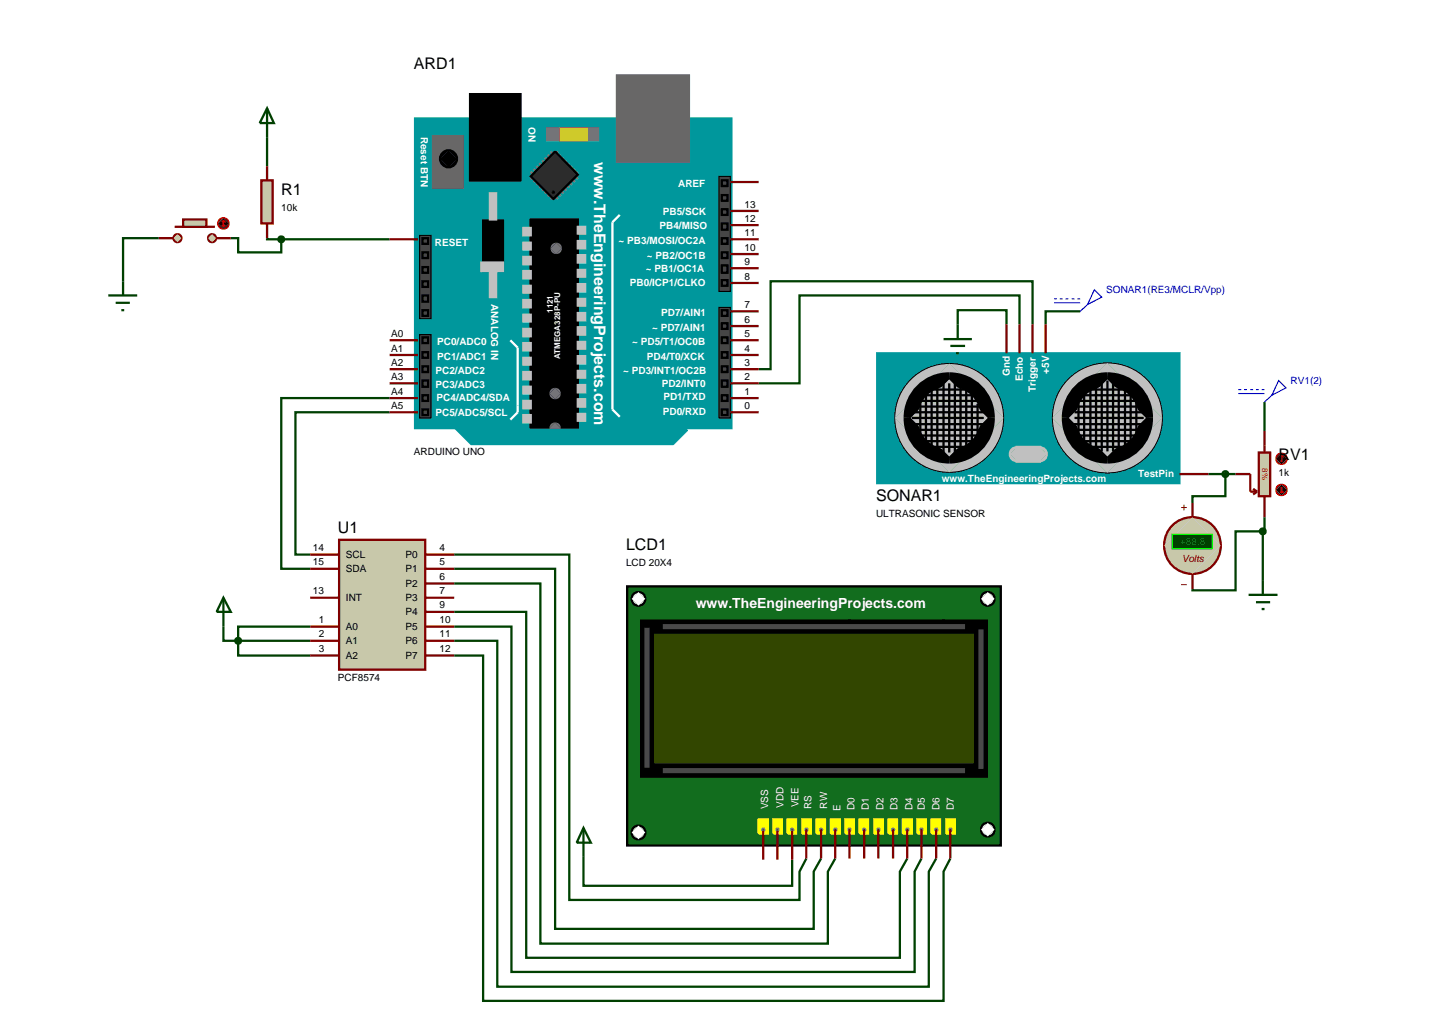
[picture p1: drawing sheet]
<svg xmlns="http://www.w3.org/2000/svg" width="257mm" height="180mm" viewBox="0 0 257 180" stroke-linecap="round" stroke-linejoin="round" font-family="sans-serif">
<g fill="none" stroke="#004000" stroke-width=".4">
<path d="M47.1 24.2v5.1M28 42h-6.3v7.6M40.7 42h1.3v2.5h7.6v-2.3M47.1 42v.2h2.5M49.6 42.2h19.1M168.9 57.2v-2.5h8.6v2.5M179.8 57.2v-5.1h-38.8v15.5h-7.2M182.1 57.2v-7.6h-46.2v15.5h-2.1M190.5 54.9h-6.1v2.3M68.7 72.7h-16.6v25.1h2.6M68.7 70.2h-19.1v30.1h5.1M223 70.9v5.1"/>
<path d="M80.1 97.8h20.3v60.9h40.6v-5l1.2-2.3M213.1 83.6h4.8M216.1 83.6v3.9h-5.8v1.2M222.7 93.7h-4.8v10.4h-7.6v-.2M222.7 93.7v8.6M223 91.2v2.5h-.3M39.4 110.5v2.5h2.6M42 113v2.6h12.7M42 113h12.7M54.7 110.5h-12.7v2.5M80.1 115.6h5.1v60.9h81.2v-22.8l1.2-2.3M80.1 113h7.6v61h76.1v-20.3l1.3-2.3"/>
<path d="M80.1 110.5h10.1v60.9h71.1v-17.7l1.2-2.3M80.1 107.9h12.7v61h65.9v-15.2l1.3-2.3M80.1 102.9h15.2v63.5h50.7v-12.7l1.3-2.3M80.1 100.3h17.8v63.5h45.6v-10.1l1.3-2.3M102.9 151.1v5.1h36.8v-4.6"/>
</g>
<path d="M154.7 62.3h53.3v22.9h-53.3z" fill="#00979c" stroke="#00979c" stroke-width=".4"/>
<g fill="#c0c0c0" stroke="#000" stroke-width=".18">
<path d="M160.2 67.3a9.6 9.6 0 0 1 7.2-3.2l-9.6 9.6a9.6 9.6 0 0 1 2.4-6.4zM167.4 64.1a9.6 9.6 0 0 1 9.6 9.6zM177 73.7a9.6 9.6 0 0 1-9.6 9.6zM157.8 73.7l9.6 9.6a9.6 9.6 0 0 1-9.6-9.6z"/>
<path d="M188 67.2a9.7 9.7 0 0 1 7.3-3.2l-9.7 9.7a9.7 9.7 0 0 1 2.4-6.5zM195.3 64a9.6 9.6 0 0 1 9.7 9.7zM205 73.7a9.6 9.6 0 0 1-9.7 9.7zM185.6 73.7l9.7 9.7a9.6 9.6 0 0 1-9.7-9.7z"/>
</g>
<g fill="#c0c0c0">
<path d="M157.8 73.7l9.6-9.6 9.6 9.6-9.6 9.6z"/>
<path d="M185.6 73.7l9.7-9.7 9.7 9.7-9.7 9.7z"/>
<path d="M160.6 73.7l6.8-6.8 6.8 6.8-6.8 6.8z"/>
<path d="M188.5 73.7l6.8-6.8 6.8 6.8-6.8 6.8z"/>
</g>
<g fill="#c0c0c0" stroke="#000" stroke-width="2.5" stroke-linecap="butt">
<path d="M162.3 69.2a6.8 6.8 0 0 1 5.1-2.3l-6.8 6.8a6.8 6.8 0 0 1 1.7-4.5zM167.4 66.9a6.7 6.7 0 0 1 6.8 6.8zM174.2 73.7a6.7 6.7 0 0 1-6.8 6.8zM160.6 73.7l6.8 6.8a6.7 6.7 0 0 1-6.8-6.8z"/>
<path d="M190.2 69.2a6.8 6.8 0 0 1 5.1-2.3l-6.8 6.8a6.8 6.8 0 0 1 1.7-4.5zM195.3 66.9a6.7 6.7 0 0 1 6.8 6.8zM202.1 73.7a6.7 6.7 0 0 1-6.8 6.8zM188.5 73.7l6.8 6.8a6.7 6.7 0 0 1-6.8-6.8z"/>
</g>
<g fill="none" stroke="#000" stroke-width=".4">
<path d="M160.8 73.7h12.7M161 74.8h12.5M161 72.7h12.5M161.3 70.7h11.4M161.5 71.7h11.7M161.8 75.8h12.2M161.8 76.8h11.4M162.3 70.2v7.1M162.5 69.7h9.7M162.8 77.8h10.4M163.3 69.2v8.6M163.6 78.8h8.1"/>
<path d="M163.8 68.7h7.6M164.3 68.4v10.7M165.3 67.9v11.7M166.4 67.6v12.2M167.4 67.6v12.2M168.4 67.6v12.2M169.4 67.9v11.9M170.4 68.4v10.7M171.4 69.2v9.4M172.4 71.2v5.8M189.2 74.8h12.7M189.5 73.7h12.2"/>
<path d="M189.5 75.8h12.4M189.5 72.7h12.9M189.7 76.8h11.7M189.7 71.7h12.2M190 70.7h11.4M190.2 70.2v6.6M190.2 69.7h10.9M190.5 77.8h10.9M190.7 68.7h10.4M191.2 68.2v9.6M191.5 78.8h8.6M192.3 67.4v11.7"/>
<path d="M193.3 67.4v12.7M194.3 67.1v12.5M195.3 67.1v12.5M196.3 67.6v12M197.3 67.9v11.7M198.4 68.4v10.4M199.4 69.2v9.4M200.4 70.4v6.6"/>
</g>
<path d="M182.4 79.4l.6-.4 .4-.1-1.2 1.2zM183.4 78.9a1.16 1.16 0 0 1 1.2 1.2zM184.6 80.1a1.16 1.16 0 0 1-1.2 1.2zM182.2 80.1l1.2 1.2a1.16 1.16 0 0 1-1.2-1.2z" fill="#c0c0c0" stroke="#c0c0c0" stroke-width=".4"/>
<path d="M182.2 80.1l1.2-1.2 1.2 1.2-1.2 1.2z" fill="#c0c0c0"/>
<path d="M178.3 79.4l.6-.4 .4-.1-1.2 1.2zM179.3 78.9a1.16 1.16 0 0 1 1.2 1.2zM180.5 80.1a1.16 1.16 0 0 1-1.2 1.2zM178.1 80.1l1.2 1.2a1.16 1.16 0 0 1-1.2-1.2z" fill="#c0c0c0" stroke="#c0c0c0" stroke-width=".4"/>
<path d="M178.1 80.1l1.2-1.2 1.2 1.2-1.2 1.2z" fill="#c0c0c0"/>
<g fill="#c0c0c0" stroke="#c0c0c0" stroke-width=".4">
<path d="M179.3 78.8h4.1v2.6h-4.1z"/>
<path d="M101.9 40h1.3v1.2h-1.3z"/>
<path d="M101.9 42.5h1.3v1.3h-1.3z"/>
<path d="M101.9 45h1.3v1.3h-1.3z"/>
<path d="M101.9 47.6h1.3v1.2h-1.3z"/>
<path d="M101.9 50.1h1.3v1.3h-1.3z"/>
<path d="M101.9 52.7h1.3v1.2h-1.3z"/>
<path d="M101.9 55.2h1.3v1.3h-1.3z"/>
<path d="M101.9 57.7h1.3v1.3h-1.3z"/>
<path d="M101.9 60.3h1.3v1.2h-1.3z"/>
<path d="M101.9 62.8h1.3v1.3h-1.3z"/>
<path d="M101.9 65.4h1.3v1.2h-1.3z"/>
<path d="M101.9 67.9h1.3v1.3h-1.3z"/>
<path d="M101.9 70.4h1.3v1.3h-1.3z"/>
<path d="M101.9 73h1.3v1.2h-1.3z"/>
<path d="M92.3 40.2h1.3v1.3h-1.3z"/>
<path d="M92.3 42.8h1.3v1.2h-1.3z"/>
<path d="M92.3 45.3h1.3v1.3h-1.3z"/>
<path d="M92.3 47.8h1.3v1.3h-1.3z"/>
<path d="M92.3 50.4h1.3v1.2h-1.3z"/>
<path d="M92.3 52.9h1.3v1.3h-1.3z"/>
<path d="M92.3 55.5h1.3v1.2h-1.3z"/>
<path d="M92.3 58h1.3v1.3h-1.3z"/>
<path d="M92.3 60.5h1.3v1.3h-1.3z"/>
<path d="M92.3 63.1h1.3v1.2h-1.3z"/>
<path d="M92.3 65.6h1.3v1.3h-1.3z"/>
<path d="M92.3 68.2h1.3v1.2h-1.3z"/>
<path d="M92.3 70.7h1.3v1.3h-1.3z"/>
<path d="M92.3 73.2h1.3v1.3h-1.3z"/>
<path d="M84.9 46.3h3.8v1.5h-3.8z"/>
<path d="M86.4 34.1h1.1v4.6h-1.1z"/>
<path d="M86.4 47.8h1.1v4.6h-1.1z"/>
</g>
<path d="M177.5 57.2v5.1M179.8 57.2v5.1M182.1 57.2v5.1M184.4 57.2v5.1M208 83.6h5.1" fill="none" stroke="#800000" stroke-width=".4"/>
<path d="M73.2 20.9h55.8v54.6h-55.8z" fill="#00979c" stroke="#00979c" stroke-width=".4"/>
<g fill="#686767" stroke="#686767" stroke-width=".4">
<path d="M108.8 13.3h12.7v15.2h-12.7z"/>
<path d="M76.3 24h5.3v9.1h-5.3z"/>
</g>
<g fill="#000" stroke="#000" stroke-width=".4">
<path d="M82.9 16.6h8.9v15.2h-8.9zM85.2 38.9h3.5v8.9h-3.5zM93.6 38.7h8.3v36.8h-8.3z"/>
<path d="M78.2 26.8l.9-.3-1.5 1.5 .1-.5zM79.1 26.5a1.54 1.54 0 0 1 1.5 1.5zM80.6 28a1.54 1.54 0 0 1-1.5 1.5zM77.6 28l1.5 1.5a1.54 1.54 0 0 1-1.5-1.5z"/>
</g>
<path d="M109.3 37.9l-1.3 1.3v33l1.3 1.3M90 60l1.3 1.3v11.4l-1.3 1.3" fill="none" stroke="#fff" stroke-width=".4"/>
<path d="M79.1 26.5l1.5 1.5-1.5 1.5-1.5-1.5z" fill="#000"/>
<path d="M96.3 23.7h9.4" fill="none" stroke="#757575" stroke-width="2.5" stroke-linecap="butt"/>
<path d="M98.9 22.7h4.6v2h-4.6z" fill="#ff8000" stroke="#ff8000" stroke-width=".4"/>
<g fill="none" stroke="#808080" stroke-width=".4">
<path d="M93.6 30.3l.5 .5M94.1 29.8l.5 .5M94.1 31.1l-.5 .5M94.6 29.3l.5 .5M94.6 31.6l-.5 .5M95.1 28.8l.5 .5M95.1 32.1l-.5 .5M95.6 28.3l.5 .5M95.6 32.6l-.5 .5M96.1 27.8l.5 .5M96.1 33.1l-.5 .5M96.6 27.3l.5 .5"/>
<path d="M96.6 33.6l-.5 .5M97.1 26.7l.5 .6M97.1 34.1l-.5 .5M97.6 34.6l-.5 .5M97.9 34.6l.5 .5M98.4 34.1l.5 .5M98.4 26.7l-.5 .6M98.9 33.6l.5 .5M98.9 27.3l-.5 .5M99.4 33.1l.5 .5M99.4 27.8l-.5 .5M99.9 32.6l.5 .5"/>
<path d="M99.9 28.3l-.5 .5M100.4 32.1l.5 .5M100.4 28.8l-.5 .5M100.9 31.6l.5 .5M100.9 29.3l-.5 .5M101.4 31.1l.5 .5M101.4 29.8l-.5 .5M101.9 30.3l-.5 .5"/>
</g>
<path d="M97.9 26.7l4 4.1-4.3 4.3-4-4z" fill="#2c2c2c" stroke="#000" stroke-width=".4"/>
<g fill="#000">
<path d="M97.3 33.9l.3-.3 .3 .3-.3 .3z"/>
<path d="M97.4 33.6h.2l-.3 .3zM97.6 33.6l.3 .1v.2zM97.9 33.9l-.1 .3h-.2zM97.3 33.9l.3 .3h-.2z"/>
</g>
<path d="M126.8 31.1h2v20.3h-2z" fill="#464646" stroke="#000" stroke-width=".2"/>
<g fill="#757575">
<path d="M96.9 69.4l1-1 1 1-1 1z"/>
<path d="M97.2 68.7l.7-.3-1 1zM97.9 68.4a.94 .94 0 0 1 1 1zM98.9 69.4a.94 .94 0 0 1-1 1zM96.9 69.4l1 1a.94 .94 0 0 1-1-1z"/>
</g>
<g fill="#464646" stroke="#000" stroke-width=".4">
<path d="M127.3 31.8h1v1h-1z"/>
<path d="M127.3 36.9h1v1h-1z"/>
<path d="M127.3 39.4h1v1.1h-1z"/>
<path d="M127.3 42h1v1h-1z"/>
<path d="M127.3 44.5h1v1h-1z"/>
<path d="M127.3 46.8h1v1.3h-1z"/>
<path d="M127.3 34.4h1v1h-1z"/>
<path d="M127.3 49.4h1v1h-1z"/>
</g>
<g fill="#757575">
<path d="M97.1 43.8l1-1 1 1-1 1z"/>
<path d="M96.9 75.5l1-1 1 1-1 1z"/>
<path d="M97.4 43.1l.7-.3-1 1zM98.1 42.8a.94 .94 0 0 1 1 1zM99.1 43.8a.94 .94 0 0 1-1 1zM97.1 43.8l1 1a.94 .94 0 0 1-1-1z"/>
<path d="M97.2 74.8l.7-.3-1 1zM97.9 74.5a.94 .94 0 0 1 1 1zM98.9 75.5a.94 .94 0 0 1-1 1zM96.9 75.5l1 1a.94 .94 0 0 1-1-1z"/>
</g>
<path d="M80.6 75.8h40.6l-2.5 2.5h-35.6z" fill="#00979c" stroke="#00979c" stroke-width=".4"/>
<g fill="#464646" stroke="#000" stroke-width=".2">
<path d="M74 41.5h2v14.7h-2z"/>
<path d="M126.8 54.2h2v19.5h-2z"/>
<path d="M74 59h2v14.7h-2z"/>
</g>
<g fill="#464646" stroke="#000" stroke-width=".4">
<path d="M74.5 44.5h1v1h-1z"/>
<path d="M74.5 49.6h1v1h-1z"/>
<path d="M74.5 54.7h1v1h-1z"/>
<path d="M74.5 52.1h1v1.1h-1z"/>
<path d="M74.5 47.1h1v1h-1z"/>
<path d="M74.5 42h1v1h-1z"/>
<path d="M127.3 54.7h1v1h-1z"/>
<path d="M127.3 57h1v1h-1z"/>
<path d="M127.3 59.5h1v1h-1z"/>
<path d="M127.3 62.1h1v1h-1z"/>
<path d="M127.3 64.6h1v1h-1z"/>
<path d="M127.3 67.1h1v1.1h-1z"/>
<path d="M127.3 69.7h1v1h-1z"/>
<path d="M127.3 72.2h1v1h-1z"/>
<path d="M74.5 59.5h1v1h-1z"/>
<path d="M74.5 62.1h1v1h-1z"/>
<path d="M74.5 64.6h1v1h-1z"/>
<path d="M74.5 67.1h1v1.1h-1z"/>
<path d="M74.5 69.7h1v1h-1z"/>
<path d="M74.5 72.2h1v1h-1z"/>
</g>
<g fill="none" stroke="#800000" stroke-width=".4">
<path d="M128.8 39.7h5M128.8 37.2h5M128.8 32.1h5M68.7 42.2h5M128.8 57.5h5M128.8 54.9h5M128.8 49.9h5M128.8 47.3h5M128.8 44.8h5M128.8 42.2h5M68.7 72.7h5M68.7 70.2h5"/>
<path d="M68.7 67.6h5M68.7 65.1h5M68.7 62.6h5M68.7 60h5M128.8 72.7h5M128.8 70.2h5M128.8 67.6h5M128.8 65.1h5M128.8 62.6h5M128.8 60h5"/>
</g>
<path d="M185.9 52.7h.5M185.9 53.4h4.6M186.9 52.7h.5M187.9 52.7h.5M189 52.7h.5M190 52.7h.5M191.8 53.7l-1.3 1.2M193 51.1l1.3 1.3-2.5 1.3z" fill="none" stroke="#0000c0" stroke-width=".2"/>
<path d="M222 79.8h2v7.7h-2z" fill="#c8c8aa" stroke="#800000" stroke-width=".4"/>
<path d="M223 76v3.8M217.9 83.6h2.6v3.1h1.2M221 86.2l.7 .5M221.7 86.7l-.7 .5M223 87.5v3.7" fill="none" stroke="#800000" stroke-width=".4"/>
<path d="M225.3 80.2l.7-.3-1 1zM226 79.9a.94 .94 0 0 1 1 1zM226 81.9l1-1a.94 .94 0 0 1-1 1zM225 80.9l1 1a.94 .94 0 0 1-1-1z" fill="#400000" stroke="#f00" stroke-width=".2"/>
<path d="M225 80.9l1-1 1 1-1 1z" fill="#400000"/>
<path d="M226 80.3l.3 .3M226 80.3l-.2 .3M226 80.3v1.1" fill="none" stroke="#f00" stroke-width=".2"/>
<path d="M225.3 85.7l.7-.3-1 1zM226 85.4a.94 .94 0 0 1 1 1zM226 87.4l1-1a.94 .94 0 0 1-1 1zM225 86.4l1 1a.94 .94 0 0 1-1-1z" fill="#400000" stroke="#f00" stroke-width=".2"/>
<path d="M225 86.4l1-1 1 1-1 1z" fill="#400000"/>
<path d="M225.8 86.7l.2 .2M226 85.9v1M226.3 86.7l-.3 .2" fill="none" stroke="#f00" stroke-width=".2"/>
<path d="M220.2 104.9h5.1M221.5 106.2h2.5M222.5 107.4h.5M222.7 102.3v2.6" fill="none" stroke="#004000" stroke-width=".4"/>
<path d="M218.4 68.7h.5M218.4 69.4h4.6M219.4 68.7h.5M220.5 68.7h.5M221.5 68.7h.5M222.5 68.7h.5M224.3 69.7l-1.3 1.2M225.5 67.1l1.3 1.3-2.5 1.3z" fill="none" stroke="#0000c0" stroke-width=".2"/>
<path d="M207.1 92.4a5 5 0 0 1 3.2-1.2l-5 5a5 5 0 0 1 1.8-3.8zM210.3 91.2a5 5 0 0 1 5 5zM210.3 101.2l5-5a5 5 0 0 1-5 5zM205.3 96.2l5 5a5 5 0 0 1-5-5z" fill="#c8c8aa" stroke="#800000" stroke-width=".4"/>
<path d="M210.3 91.2l5 5-5 5-5-5z" fill="#c8c8aa"/>
<path d="M208.3 89.5h1M208.8 89v1M208.3 103.1h1" fill="none" stroke="#800000" stroke-width=".18"/>
<path d="M206.7 94.2h7.1v2.6h-7.1z" fill="#004000" stroke="#0f0" stroke-width=".2"/>
<path d="M210.3 88.7v2.5M210.3 101.3v2.6" fill="none" stroke="#800000" stroke-width=".4"/>
<path d="M215.8 83.2l.3-.1-.5 .5zM216.1 83.1l.4 .2 .1 .3zM216.6 83.6l-.1 .3-.4 .2zM215.6 83.6l.5 .5-.4-.2z" fill="#004000" stroke="#004000" stroke-width=".4"/>
<path d="M215.6 83.6l.5-.5 .5 .5-.5 .5z" fill="#004000"/>
<path d="M222.3 93.4l.4-.2-.5 .5zM222.7 93.2l.4 .2 .1 .3zM223.2 93.7l-.1 .3-.4 .2zM222.2 93.7l.5 .5-.4-.2z" fill="#004000" stroke="#004000" stroke-width=".4"/>
<path d="M222.2 93.7l.5-.5 .5 .5-.5 .5z" fill="#004000"/>
<path d="M59.8 95.2h15.2v22.9h-15.2z" fill="#c8c8aa" stroke="#800000" stroke-width=".4"/>
<g fill="none" stroke="#800000" stroke-width=".4">
<path d="M54.7 97.8h5.1M75 97.8h5.1M54.7 100.3h5.1M54.7 105.4h5.1M54.7 110.5h5.1M54.7 113h5.1M54.7 115.6h5.1M75 100.3h5.1M75 105.4h5.1M75 110.5h5.1M75 113h5.1M75 115.6h5.1"/>
<path d="M75 102.9h5.1M75 107.9h5.1"/>
</g>
<path d="M110.6 103.4h65.9v45.7h-65.9z" fill="#126d1e" stroke="#000" stroke-width=".4"/>
<path d="M133.8 144.5h1.6v2.5h-1.6z" fill="#ff0" stroke="#ff0" stroke-width=".4"/>
<path d="M134.5 146.2l.1-.1-.2 .2zM134.6 146.1l.2 .2zM134.8 146.3l-.2 .2zM134.4 146.3l.2 .2z" fill="#494949" stroke="#808080" stroke-width=".4"/>
<path d="M134.6 146.1l.2 .2-.2 .2-.2-.2z" fill="#494949"/>
<path d="M136.4 144.5h1.5v2.5h-1.5z" fill="#ff0" stroke="#ff0" stroke-width=".4"/>
<path d="M137 146.2l.1-.1-.2 .2zM137.1 146.1l.2 .2zM137.3 146.3l-.2 .2zM136.9 146.3l.2 .2z" fill="#494949" stroke="#808080" stroke-width=".4"/>
<path d="M136.9 146.3l.2-.2 .2 .2-.2 .2z" fill="#494949"/>
<path d="M138.9 144.5h1.5v2.5h-1.5z" fill="#ff0" stroke="#ff0" stroke-width=".4"/>
<path d="M139.6 146.2l.1-.1-.2 .2zM139.7 146.1l.2 .2zM139.9 146.3l-.2 .2zM139.5 146.3l.2 .2z" fill="#494949" stroke="#808080" stroke-width=".4"/>
<path d="M139.7 146.1l.2 .2-.2 .2-.2-.2z" fill="#494949"/>
<path d="M141.5 144.5h1.5v2.5h-1.5z" fill="#ff0" stroke="#ff0" stroke-width=".4"/>
<path d="M142.1 146.2l.1-.1-.2 .2zM142.2 146.1l.2 .2zM142.4 146.3l-.2 .2zM142 146.3l.2 .2z" fill="#494949" stroke="#808080" stroke-width=".4"/>
<path d="M142 146.3l.2-.2 .2 .2-.2 .2z" fill="#494949"/>
<path d="M144 144.5h1.5v2.5h-1.5z" fill="#ff0" stroke="#ff0" stroke-width=".4"/>
<path d="M144.7 146.2l.1-.1-.2 .2zM144.8 146.1l.2 .2zM145 146.3l-.2 .2zM144.6 146.3l.2 .2z" fill="#494949" stroke="#808080" stroke-width=".4"/>
<path d="M144.8 146.1l.2 .2-.2 .2-.2-.2z" fill="#494949"/>
<path d="M146.5 144.5h1.6v2.5h-1.6z" fill="#ff0" stroke="#ff0" stroke-width=".4"/>
<path d="M147.2 146.2l.1-.1-.2 .2zM147.3 146.1l.2 .2zM147.5 146.3l-.2 .2zM147.1 146.3l.2 .2z" fill="#494949" stroke="#808080" stroke-width=".4"/>
<path d="M147.3 146.1l.2 .2-.2 .2-.2-.2z" fill="#494949"/>
<path d="M149.1 144.5h1.5v2.5h-1.5z" fill="#ff0" stroke="#ff0" stroke-width=".4"/>
<path d="M149.7 146.2l.1-.1-.2 .2zM149.8 146.1l.2 .2zM150 146.3l-.2 .2zM149.6 146.3l.2 .2z" fill="#494949" stroke="#808080" stroke-width=".4"/>
<path d="M149.6 146.3l.2-.2 .2 .2-.2 .2z" fill="#494949"/>
<path d="M151.6 144.5h1.5v2.5h-1.5z" fill="#ff0" stroke="#ff0" stroke-width=".4"/>
<path d="M152.3 146.2l.1-.1-.2 .2zM152.4 146.1l.2 .2zM152.6 146.3l-.2 .2zM152.2 146.3l.2 .2z" fill="#494949" stroke="#808080" stroke-width=".4"/>
<path d="M152.4 146.1l.2 .2-.2 .2-.2-.2z" fill="#494949"/>
<path d="M154.2 144.5h1.5v2.5h-1.5z" fill="#ff0" stroke="#ff0" stroke-width=".4"/>
<path d="M154.8 146.2l.1-.1-.2 .2zM154.9 146.1l.2 .2zM155.1 146.3l-.2 .2zM154.7 146.3l.2 .2z" fill="#494949" stroke="#808080" stroke-width=".4"/>
<path d="M154.7 146.3l.2-.2 .2 .2-.2 .2z" fill="#494949"/>
<path d="M156.7 144.5h1.5v2.5h-1.5z" fill="#ff0" stroke="#ff0" stroke-width=".4"/>
<path d="M157.4 146.2l.1-.1-.2 .2zM157.5 146.1l.2 .2zM157.7 146.3l-.2 .2zM157.3 146.3l.2 .2z" fill="#494949" stroke="#808080" stroke-width=".4"/>
<path d="M157.5 146.1l.2 .2-.2 .2-.2-.2z" fill="#494949"/>
<path d="M159.2 144.5h1.6v2.5h-1.6z" fill="#ff0" stroke="#ff0" stroke-width=".4"/>
<path d="M159.9 146.2l.1-.1-.2 .2zM160 146.1l.2 .2zM160.2 146.3l-.2 .2zM159.8 146.3l.2 .2z" fill="#494949" stroke="#808080" stroke-width=".4"/>
<path d="M160 146.1l.2 .2-.2 .2-.2-.2z" fill="#494949"/>
<path d="M161.8 144.5h1.5v2.5h-1.5z" fill="#ff0" stroke="#ff0" stroke-width=".4"/>
<path d="M162.4 146.2l.1-.1-.2 .2zM162.5 146.1l.2 .2zM162.7 146.3l-.2 .2zM162.3 146.3l.2 .2z" fill="#494949" stroke="#808080" stroke-width=".4"/>
<path d="M162.3 146.3l.2-.2 .2 .2-.2 .2z" fill="#494949"/>
<path d="M164.3 144.5h1.5v2.5h-1.5z" fill="#ff0" stroke="#ff0" stroke-width=".4"/>
<path d="M165 146.2l.1-.1-.2 .2zM165.1 146.1l.2 .2zM165.3 146.3l-.2 .2zM164.9 146.3l.2 .2z" fill="#494949" stroke="#808080" stroke-width=".4"/>
<path d="M165.1 146.1l.2 .2-.2 .2-.2-.2z" fill="#494949"/>
<path d="M166.9 144.5h1.5v2.5h-1.5z" fill="#ff0" stroke="#ff0" stroke-width=".4"/>
<path d="M167.5 146.2l.1-.1-.2 .2zM167.6 146.1l.2 .2zM167.8 146.3l-.2 .2zM167.4 146.3l.2 .2z" fill="#494949" stroke="#808080" stroke-width=".4"/>
<path d="M167.4 146.3l.2-.2 .2 .2-.2 .2z" fill="#494949"/>
<g fill="#fff" stroke="#000" stroke-width=".4">
<path d="M111.9 104.6l.7-.2-1.2 1.2 .1-.4zM112.6 104.4a1.16 1.16 0 0 1 1.2 1.2zM112.6 106.8l1.2-1.2a1.16 1.16 0 0 1-1.2 1.2zM111.4 105.6l1.2 1.2a1.16 1.16 0 0 1-1.2-1.2z"/>
<path d="M173.5 104.6l.7-.2-1.2 1.2 .1-.4zM174.2 104.4a1.16 1.16 0 0 1 1.2 1.2zM174.2 106.8l1.2-1.2a1.16 1.16 0 0 1-1.2 1.2zM173 105.6l1.2 1.2a1.16 1.16 0 0 1-1.2-1.2z"/>
<path d="M173.5 145.3l.7-.2-1.2 1.2 .1-.4zM174.2 145.1a1.16 1.16 0 0 1 1.2 1.2zM174.2 147.5l1.2-1.2a1.16 1.16 0 0 1-1.2 1.2zM173 146.3l1.2 1.2a1.16 1.16 0 0 1-1.2-1.2z"/>
<path d="M111.9 145.8l.7-.2-1.2 1.2 .1-.4zM112.6 145.6a1.16 1.16 0 0 1 1.2 1.2zM112.6 148l1.2-1.2a1.16 1.16 0 0 1-1.2 1.2zM111.4 146.8l1.2 1.2a1.16 1.16 0 0 1-1.2-1.2z"/>
</g>
<g fill="#fff">
<path d="M112.6 104.4l1.2 1.2-1.2 1.2-1.2-1.2z"/>
<path d="M174.2 104.4l1.2 1.2-1.2 1.2-1.2-1.2z"/>
<path d="M174.2 145.1l1.2 1.2-1.2 1.2-1.2-1.2z"/>
<path d="M112.6 145.6l1.2 1.2-1.2 1.2-1.2-1.2z"/>
</g>
<g fill="#000" stroke="#000" stroke-width=".4">
<path d="M143.3 121.7a3.8 3.8 0 0 1 2.7-1.1l-3.8 3.8a3.8 3.8 0 0 1 1.1-2.7zM146 120.6a3.8 3.8 0 0 1 3.8 3.8zM146 128.2l3.8-3.8a3.8 3.8 0 0 1-3.8 3.8zM142.2 124.4l3.8 3.8a3.8 3.8 0 0 1-3.8-3.8z"/>
<path d="M159.8 121.7a3.8 3.8 0 0 1 2.7-1.1l-3.8 3.8a3.8 3.8 0 0 1 1.1-2.7zM162.5 120.6a3.8 3.8 0 0 1 3.8 3.8zM162.5 128.2l3.8-3.8a3.8 3.8 0 0 1-3.8 3.8zM158.7 124.4l3.8 3.8a3.8 3.8 0 0 1-3.8-3.8z"/>
<path d="M159.8 121.7a3.8 3.8 0 0 1 2.7-1.1l-3.8 3.8a3.8 3.8 0 0 1 1.1-2.7zM162.5 120.6a3.8 3.8 0 0 1 3.8 3.8zM162.5 128.2l3.8-3.8a3.8 3.8 0 0 1-3.8 3.8zM158.7 124.4l3.8 3.8a3.8 3.8 0 0 1-3.8-3.8z"/>
</g>
<path d="M146 120.6l3.8 3.8-3.8 3.8-3.8-3.8zM158.7 124.4l3.8-3.8 3.8 3.8-3.8 3.8z" fill="#000"/>
<g fill="none" stroke="#000" stroke-width=".4">
<path d="M115.6 115.6h27.9v6.3M123.3 114.3h21.5v7.6M128.3 113h17.7v7.6M132.1 111.7h15.2v8.9M137.1 110.5h11.5v11.4M149.8 109.2v15.2M154.9 110.5h10.2v11.4M157.5 111.7h6.3v8.9M158.7 113h3.8v7.6M160 115.6v6.3M160 114.3h1.3v7.6M166.4 109.2v15.2"/>
<path d="M119.5 125.7h24M123.3 124.4h18.9M125.8 123.2h16.4M125.8 127h17.7M144.8 127l-2.6 2.5M144.8 128.3l-1.3 3.8M146 128.3v2.5M147.3 128.3v6.3h16.5v-6.3M148.6 127v3.8M149.8 127h10.2M151.1 125.7h8.9M152.4 124.4h6.3"/>
<path d="M154.9 123.2h5.1M162.5 128.3v3.8M165.1 127v3.8"/>
</g>
<g fill="#494949" stroke="#808080" stroke-width=".4">
<path d="M162.4 130.7l.1-.1-.2 .2zM162.5 130.6l.2 .2zM162.7 130.8l-.2 .2zM162.3 130.8l.2 .2z"/>
<path d="M165 130.7l.1-.1-.2 .2zM165.1 130.6l.2 .2zM165.3 130.8l-.2 .2zM164.9 130.8l.2 .2z"/>
<path d="M162.4 132l.1-.1-.2 .2zM162.5 131.9l.2 .2zM162.7 132.1l-.2 .2zM162.3 132.1l.2 .2z"/>
<path d="M149.7 126.9l.1-.1-.2 .2zM149.8 126.8l.2 .2zM150 127l-.2 .2zM149.6 127l.2 .2z"/>
<path d="M151 125.6l.1-.1-.2 .2zM151.1 125.5l.2 .2zM151.3 125.7l-.2 .2zM150.9 125.7l.2 .2z"/>
<path d="M153.6 124.3l.1-.1-.2 .2zM153.7 124.2l.2 .2zM153.7 124.6l.2-.2zM153.5 124.4l.2 .2z"/>
<path d="M154.8 123.1l.1-.1-.2 .2zM154.9 123l.2 .2zM155.1 123.2l-.2 .2zM154.7 123.2l.2 .2z"/>
<path d="M159.9 115.5l.1-.1-.2 .2zM160 115.4l.2 .2zM160.2 115.6l-.2 .2zM159.8 115.6l.2 .2z"/>
<path d="M159.9 114.2l.1-.1-.2 .2zM160 114.1l.2 .2zM160.2 114.3l-.2 .2zM159.8 114.3l.2 .2z"/>
<path d="M158.6 112.9l.1-.1-.2 .2zM158.7 112.8l.2 .2zM158.9 113l-.2 .2zM158.5 113l.2 .2z"/>
<path d="M157.4 111.6l.1-.1-.2 .2zM157.5 111.5l.2 .2zM157.7 111.7l-.2 .2zM157.3 111.7l.2 .2z"/>
<path d="M154.8 110.4l.1-.1-.2 .2zM154.9 110.3l.2 .2zM155.1 110.5l-.2 .2zM154.7 110.5l.2 .2z"/>
<path d="M137 110.4l.1-.1-.2 .2zM137.1 110.3l.2 .2zM137.3 110.5l-.2 .2zM136.9 110.5l.2 .2z"/>
<path d="M132 111.6l.1-.1-.2 .2zM132.1 111.5l.2 .2zM132.3 111.7l-.2 .2zM131.9 111.7l.2 .2z"/>
<path d="M128.2 112.9l.1-.1-.2 .2zM128.3 112.8l.2 .2zM128.3 113.2l.2-.2zM128.1 113l.2 .2z"/>
<path d="M123.2 114.2l.1-.1-.2 .2zM123.3 114.1l.2 .2zM123.3 114.5l.2-.2zM123.1 114.3l.2 .2z"/>
<path d="M115.5 115.5l.1-.1-.2 .2zM115.6 115.4l.2 .2zM115.6 115.8l.2-.2zM115.4 115.6l.2 .2z"/>
<path d="M125.7 123.1l.1-.1-.2 .2zM125.8 123l.2 .2zM125.8 123.4l.2-.2zM125.6 123.2l.2 .2z"/>
<path d="M123.2 124.3l.1-.1-.2 .2zM123.3 124.2l.2 .2zM123.3 124.6l.2-.2zM123.1 124.4l.2 .2z"/>
<path d="M119.4 125.6l.1-.1-.2 .2zM119.5 125.5l.2 .2zM119.5 125.9l.2-.2zM119.3 125.7l.2 .2z"/>
<path d="M125.7 126.9l.1-.1-.2 .2zM125.8 126.8l.2 .2zM125.8 127.2l.2-.2zM125.6 127l.2 .2z"/>
<path d="M142.1 129.4l.1-.1-.2 .2zM142.2 129.3l.2 .2zM142.2 129.7l.2-.2zM142 129.5l.2 .2z"/>
<path d="M130.7 133.2l.1-.1-.2 .2zM130.8 133.1l.2 .2zM131 133.3l-.2 .2zM130.6 133.3l.2 .2z"/>
<path d="M133.2 133.2l.1-.1-.2 .2zM133.3 133.1l.2 .2zM133.5 133.3l-.2 .2zM133.1 133.3l.2 .2z"/>
<path d="M134.5 132l.1-.1-.2 .2zM134.6 131.9l.2 .2zM134.8 132.1l-.2 .2zM134.4 132.1l.2 .2z"/>
<path d="M138.3 132l.1-.1-.2 .2zM138.4 131.9l.2 .2zM138.6 132.1l-.2 .2zM138.2 132.1l.2 .2z"/>
</g>
<g fill="#494949">
<path d="M162.3 130.8l.2-.2 .2 .2-.2 .2z"/>
<path d="M164.9 130.8l.2-.2 .2 .2-.2 .2z"/>
<path d="M162.3 132.1l.2-.2 .2 .2-.2 .2z"/>
<path d="M149.6 127l.2-.2 .2 .2-.2 .2z"/>
<path d="M150.9 125.7l.2-.2 .2 .2-.2 .2z"/>
<path d="M153.7 124.2l.2 .2-.2 .2-.2-.2z"/>
<path d="M154.7 123.2l.2-.2 .2 .2-.2 .2z"/>
<path d="M160 115.4l.2 .2-.2 .2-.2-.2z"/>
<path d="M160 114.1l.2 .2-.2 .2-.2-.2z"/>
<path d="M158.5 113l.2-.2 .2 .2-.2 .2z"/>
<path d="M157.5 111.5l.2 .2-.2 .2-.2-.2z"/>
<path d="M154.7 110.5l.2-.2 .2 .2-.2 .2z"/>
<path d="M136.9 110.5l.2-.2 .2 .2-.2 .2z"/>
<path d="M132.1 111.5l.2 .2-.2 .2-.2-.2z"/>
<path d="M128.3 112.8l.2 .2-.2 .2-.2-.2z"/>
<path d="M123.3 114.1l.2 .2-.2 .2-.2-.2z"/>
<path d="M115.6 115.4l.2 .2-.2 .2-.2-.2z"/>
<path d="M125.8 123l.2 .2-.2 .2-.2-.2z"/>
<path d="M123.3 124.2l.2 .2-.2 .2-.2-.2z"/>
<path d="M119.5 125.5l.2 .2-.2 .2-.2-.2z"/>
<path d="M125.8 126.8l.2 .2-.2 .2-.2-.2z"/>
<path d="M142 129.5l.2-.2 .2 .2-.2 .2z"/>
<path d="M130.6 133.3l.2-.2 .2 .2-.2 .2z"/>
<path d="M133.1 133.3l.2-.2 .2 .2-.2 .2z"/>
<path d="M134.6 131.9l.2 .2-.2 .2-.2-.2z"/>
<path d="M138.2 132.1l.2-.2 .2 .2-.2 .2z"/>
</g>
<path d="M114.1 110.5h58.9v25.4h-58.9z" fill="#324600" stroke="#000" stroke-width="2.5" stroke-linecap="butt"/>
<path d="M114.1 110.7v24.7M116.9 110.5h53.3M173 111v24.6M116.9 135.9h53.3" fill="none" stroke="#494949" stroke-width=".9" stroke-linecap="butt"/>
<g fill="none" stroke="#800000" stroke-width=".4">
<path d="M134.6 146.5v5.1M137.1 146.5v5.1M139.7 146.5v5.1M142.2 146.3v5.1M144.8 146.3v5.1M147.3 146.3v5.1M149.8 146.3v5.1M152.4 146.3v5.1M154.9 146.3v5.1M157.5 146.3v5.1M160 146.3v5.1M162.5 146.3v5.1"/>
<path d="M165.1 146.3v5.1M167.6 146.3v5.1"/>
</g>
<path d="M102.9 146l1.3 2.6h-2.5zM102.9 146v5.1" fill="none" stroke="#004000" stroke-width=".4"/>
<path d="M46.1 31.8h2v7.6h-2z" fill="#c8c8aa" stroke="#800000" stroke-width=".4"/>
<path d="M47.1 29.3v2.5M47.1 39.4v2.6" fill="none" stroke="#800000" stroke-width=".4"/>
<path d="M47.1 19.1l1.2 2.6h-2.5zM47.1 19.1v5.1" fill="none" stroke="#004000" stroke-width=".4"/>
<g fill="#c8c8aa" stroke="#800000" stroke-width=".4">
<path d="M36.9 41.5l.5-.2-.7 .7zM37.4 41.3a.68 .68 0 0 1 .7 .7zM38.1 42a.68 .68 0 0 1-.7 .7zM36.7 42l.7 .7a.68 .68 0 0 1-.7-.7z"/>
<path d="M30.8 41.5l.5-.2-.7 .7zM31.3 41.3a.68 .68 0 0 1 .7 .7zM31.3 42.7l.7-.7a.68 .68 0 0 1-.7 .7zM30.6 42l.7 .7a.68 .68 0 0 1-.7-.7z"/>
</g>
<g fill="#c8c8aa">
<path d="M36.7 42l.7-.7 .7 .7-.7 .7z"/>
<path d="M31.3 41.3l.7 .7-.7 .7-.7-.7z"/>
</g>
<path d="M30.8 40h7.1" fill="none" stroke="#800000" stroke-width=".4"/>
<path d="M32.3 38.7h4.1v1.3h-4.1z" fill="#c8c8aa" stroke="#800000" stroke-width=".4"/>
<path d="M28 42h2.6M38.2 42h2.5" fill="none" stroke="#800000" stroke-width=".4"/>
<path d="M38.7 38.7l.7-.3-1 1zM39.4 38.4a.94 .94 0 0 1 1 1zM39.4 40.4l1-1a.94 .94 0 0 1-1 1zM38.4 39.4l1 1a.94 .94 0 0 1-1-1z" fill="#400000" stroke="#f00" stroke-width=".2"/>
<path d="M38.4 39.4l1-1 1 1-1 1z" fill="#400000"/>
<path d="M39.2 39.7l.2 .3M39.4 38.9v1.1M39.4 38.9l-.2 .3M39.4 38.9l.3 .3M39.7 39.7l-.3 .3" fill="none" stroke="#f00" stroke-width=".2"/>
<path d="M19.1 52.1h5.1M20.4 53.4h2.5M21.4 54.7h.5M21.7 49.6v2.5" fill="none" stroke="#004000" stroke-width=".4"/>
<path d="M49.3 41.8l.3-.1-.5 .5zM49.6 41.7l.3 .1 .2 .4zM49.6 42.7l.5-.5-.2 .4zM49.1 42.2l.5 .5-.3-.1z" fill="#004000" stroke="#004000" stroke-width=".4"/>
<path d="M49.6 41.7l.5 .5-.5 .5-.5-.5z" fill="#004000"/>
<path d="M39.4 105.4l1.3 2.5h-2.5zM39.4 105.4v5.1" fill="none" stroke="#004000" stroke-width=".4"/>
<path d="M41.6 112.7l.4-.2-.5 .5zM42 112.5l.4 .2 .1 .3zM42 113.5l.5-.5-.2 .4zM41.5 113l.5 .5-.3-.1z" fill="#004000" stroke="#004000" stroke-width=".4"/>
<path d="M42 112.5l.5 .5-.5 .5-.5-.5z" fill="#004000"/>
<path d="M166.4 59.8h5M168.9 57.2v2.6M167.6 61h2.6M168.6 62.3h.5" fill="none" stroke="#004000" stroke-width=".4"/>
<g font-size="2.8">
<text x="73" y="12.2">ARD1</text>
<text x="49.6" y="34.4">R1</text>
<text x="225.5" y="81.2">RV1</text>
<text x="154.5" y="88.4">SONAR1</text>
<text x="59.6" y="94.1">U1</text>
<text x="110.4" y="97.1">LCD1</text>
</g>
<text font-size="2.8" fill="#fff" x="104.8" y="28.7" transform="rotate(90 104.8 28.7)">www.TheEngineeringProjects.com</text>
<text font-size="2.5" fill="#fff" x="122.7" y="107.1">www.TheEngineeringProjects.com</text>
<g font-size="1.8" fill="#fff">
<text x="93.2" y="22.4" transform="rotate(90 93.2 22.4)">ON</text>
<text x="74.2" y="24.1" transform="rotate(90 74.2 24.1)">Reset BTN</text>
<text x="119.6" y="32.9">AREF</text>
<text x="116.3" y="40.3">PB4/MISO</text>
<text x="116.9" y="38">PB5/SCK</text>
<text x="76.7" y="43.4">RESET</text>
<text x="109.1" y="43.1">~ PB3/MOSI/OC2A</text>
<text x="113.9" y="47.9">~ PB1/OC1A</text>
<text x="114.1" y="45.6">~ PB2/OC1B</text>
<text x="86.6" y="53.6" transform="rotate(90 86.6 53.6)">ANALOG IN</text>
<text x="111.1" y="50.5">PB0/ICP1/CLKO</text>
<text x="115" y="58.3">~ PD7/AIN1</text>
<text x="116.6" y="55.8">PD7/AIN1</text>
<text x="76.8" y="66">PC2/ADC2</text>
<text x="77.1" y="63.4">PC1/ADC1</text>
<text x="77.1" y="60.9">PC0/ADC0</text>
<text x="109.9" y="66">~ PD3/INT1/OC2B</text>
<text x="111.5" y="60.9">~ PD5/T1/OC0B</text>
<text x="114.1" y="63.4">PD4/T0/XCK</text>
<text x="185" y="65.9" transform="rotate(-90 185 65.9)">+5V</text>
<text x="76.8" y="68.5">PC3/ADC3</text>
<text x="77" y="70.8">PC4/ADC4/SDA</text>
<text x="116.7" y="68.2">PD2/INT0</text>
<text x="117" y="70.5">PD1/TXD</text>
<text x="178.1" y="66.3" transform="rotate(-90 178.1 66.3)">Gnd</text>
<text x="180.4" y="67.2" transform="rotate(-90 180.4 67.2)">Echo</text>
<text x="182.7" y="69.1" transform="rotate(-90 182.7 69.1)">Trigger</text>
<text x="76.8" y="73.3">PC5/ADC5/SCL</text>
<text x="116.9" y="73.1">PD0/RXD</text>
<text x="166.1" y="85">www.TheEngineeringProjects.com</text>
<text x="200.7" y="84.2">TestPin</text>
<text x="135.5" y="142.7" transform="rotate(-90 135.5 142.7)">VSS</text>
<text x="138.2" y="142.5" transform="rotate(-90 138.2 142.5)">VDD</text>
<text x="140.8" y="142.4" transform="rotate(-90 140.8 142.4)">VEE</text>
<text x="143.1" y="142.7" transform="rotate(-90 143.1 142.7)">RS</text>
<text x="145.9" y="142.6" transform="rotate(-90 145.9 142.6)">RW</text>
<text x="148.2" y="143.1" transform="rotate(-90 148.2 143.1)">E</text>
<text x="150.7" y="142.8" transform="rotate(-90 150.7 142.8)">D0</text>
<text x="153.2" y="142.8" transform="rotate(-90 153.2 142.8)">D1</text>
<text x="155.8" y="142.8" transform="rotate(-90 155.8 142.8)">D2</text>
<text x="158.3" y="142.8" transform="rotate(-90 158.3 142.8)">D3</text>
<text x="160.9" y="142.8" transform="rotate(-90 160.9 142.8)">D4</text>
<text x="163.1" y="142.8" transform="rotate(-90 163.1 142.8)">D5</text>
<text x="165.7" y="142.8" transform="rotate(-90 165.7 142.8)">D6</text>
<text x="168.2" y="142.8" transform="rotate(-90 168.2 142.8)">D7</text>
</g>
<g font-size="1.8">
<text x="49.6" y="37.2">10k</text>
<text x="131.3" y="41.6">11</text>
<text x="131.3" y="39.1">12</text>
<text x="131.3" y="36.6">13</text>
<text x="131.3" y="46.7">9</text>
<text x="131.3" y="44.2">10</text>
<text x="131.3" y="49.3">8</text>
<text x="69" y="59.4">A0</text>
<text x="131.3" y="59.4">5</text>
<text x="131.3" y="56.9">6</text>
<text x="131.3" y="54.3">7</text>
<text x="69" y="64.5">A2</text>
<text x="69" y="62">A1</text>
<text x="131.3" y="64.5">3</text>
<text x="131.3" y="62">4</text>
<text x="69" y="69.6">A4</text>
<text x="69" y="67">A3</text>
<text x="131.3" y="69.6">1</text>
<text x="131.3" y="67">2</text>
<text x="69" y="72.1">A5</text>
<text x="131.3" y="72.1">0</text>
<text x="73" y="80.3">ARDUINO UNO</text>
<text x="225.5" y="84">1k</text>
<text x="154.5" y="91.2">ULTRASONIC SENSOR</text>
<text x="55.2" y="97.2">14</text>
<text x="55.2" y="99.7">15</text>
<text x="61" y="98.4">SCL</text>
<text x="61" y="100.9">SDA</text>
<text x="71.5" y="98.4">P0</text>
<text x="71.5" y="100.9">P1</text>
<text x="77.5" y="97.2">4</text>
<text x="77.5" y="99.7">5</text>
<text x="110.4" y="99.9">LCD 20X4</text>
<text x="55.2" y="104.8">13</text>
<text x="61" y="106">INT</text>
<text x="71.5" y="103.5">P2</text>
<text x="71.5" y="106">P3</text>
<text x="77.5" y="102.3">6</text>
<text x="77.5" y="104.8">7</text>
<text x="77.5" y="107.3">9</text>
<text x="56.2" y="109.9">1</text>
<text x="56.2" y="112.4">2</text>
<text x="61" y="111.1">A0</text>
<text x="61" y="113.6">A1</text>
<text x="71.5" y="108.5">P4</text>
<text x="71.5" y="111.1">P5</text>
<text x="71.5" y="113.6">P6</text>
<text x="77.5" y="109.9">10</text>
<text x="77.5" y="112.4">11</text>
<text x="56.2" y="115">3</text>
<text x="61" y="116.2">A2</text>
<text x="71.5" y="116.2">P7</text>
<text x="77.5" y="115">12</text>
<text x="59.6" y="120.1">PCF8574</text>
</g>
<g font-size="1.8" fill="#0000c0">
<text x="195.1" y="51.7">SONAR1(RE3/MCLR/Vpp)</text>
<text x="227.6" y="67.7">RV1(2)</text>
</g>
<text font-size="1.8" fill="#008000" x="208.1" y="96.1">+88.8</text>
<text font-size="1.8" fill="#800000" x="208.4" y="99.1">Volts</text>
<g font-size="1.4" fill="#fff">
<text x="97.5" y="55.2" transform="rotate(-90 97.5 55.2)">1121</text>
<text x="98.8" y="63.4" transform="rotate(-90 98.8 63.4)">ATMEGA328P-PU</text>
</g>
<text font-size="1.4" fill="#c00000" x="222.6" y="82.6" transform="rotate(90 222.6 82.6)">8%</text>
</svg>
